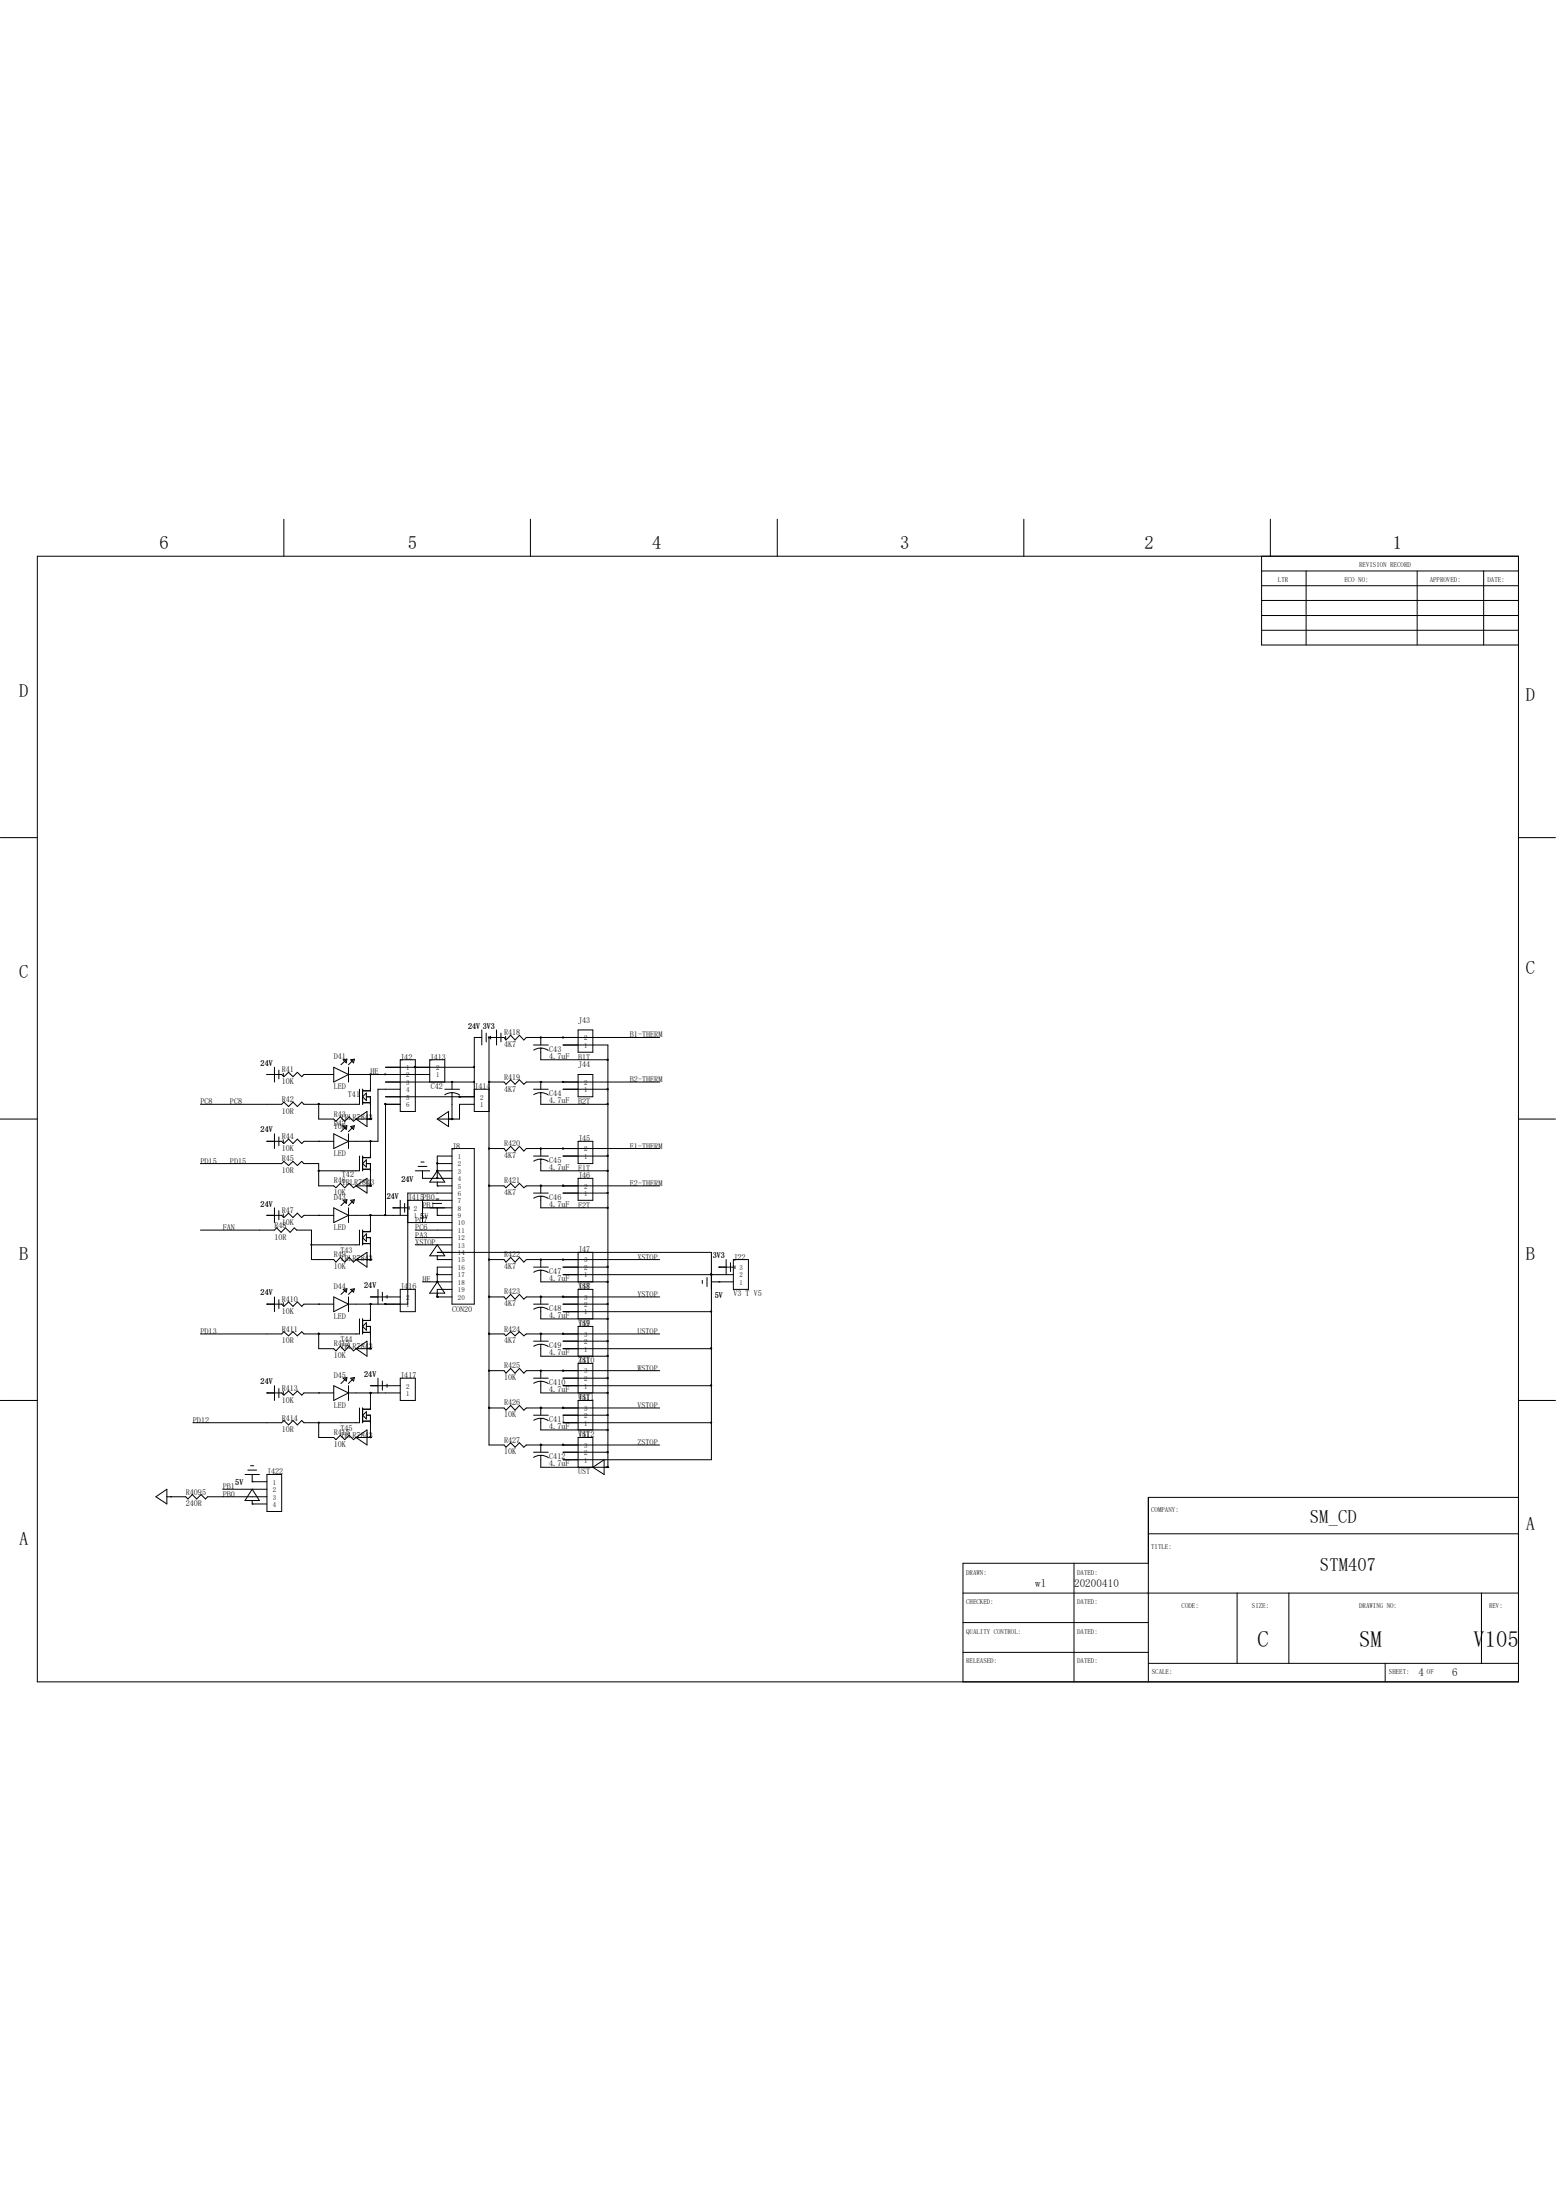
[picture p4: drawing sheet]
<svg xmlns="http://www.w3.org/2000/svg" width="210mm" height="297mm" viewBox="0 0 210 297" stroke-linecap="round" stroke-linejoin="round" font-family="sans-serif">
<g fill="none" stroke="#000" stroke-width=".13">
<path d="M5 75.1h199.9v151.8h-199.9zM38.3 70.1v5M71.6 70.1v5M104.9 70.1v5M138.2 70.1v5M170.3 77h34.6M170.3 79h34.6M170.3 75.1v11.9h34.6M171.4 70.1v5M176.3 77v10M191.3 77v10M200.2 77v10"/>
<path d="M170.3 81h34.6M170.3 83.1h34.6M170.3 85h34.6M0 113h5M204.9 113h5M65 140h-1v10h2M65 139v2M65.6 139.4v1.2M66 140h.1M66 140v55h2l.3 .3 .6-.6 .6 .6 .6-.6 .6 .6 .3-.3h18M66.2 139.8v.4M67 139v2"/>
<path d="M67.6 139.4v1.2M68.2 139.8v.4M73 140h.1M73 140v1M76 140h.1M78 139h2v3h-2zM89 140h-18l-.3 .3-.6-.6-.6 .6-.6-.6-.6 .6-.3-.3h-2M0 151h5M27.1 157h10.9l.3-.3 .6 .6 .6-.6 .6 .6 .6-.6 .3 .3h2v3h2l.3 .3 .6-.6 .6 .6 .6-.6 .6 .6 .3-.3M36 154h.1M36 145h.1M36 145h2l.3 .3 .6-.6 .6 .6 .6-.6 .6 .6 .3-.3h4"/>
<path d="M36 154h2l.3 .3 .6-.6 .6 .6 .6-.6 .6 .6 .3-.3h4M37 144v2M37 153v2M37.6 144.4v1.2M37.6 153.4v1.2M38.2 144.8v.4M38.2 153.8v.4M43 149h.1M43 154h.1M43 145h.1M43 149v2h2l.3 .3 .6-.6 .6 .6 .6-.6 .6 .6 .3-.3M45 144l2 1-2 1z"/>
<path d="M45 153l2 1-2 1zM46.3 143l.5-.1-.1 .5zM46.3 152l.5-.1-.1 .5zM46.7 143l-.7 .7M46.7 152l-.7 .7M47 145h11M47 144v2M47 153v2M47.3 143l.5-.1-.1 .5zM47.3 152l.5-.1-.1 .5zM47.7 143l-.7 .7M47.7 152l-.7 .7"/>
<path d="M48 151h2M48 151l1.5-1v2zM48.5 147v2h-7.5l-.3-.3-.6 .6-.6-.6-.6 .6-.6-.6-.3 .3h-10.9M48.5 156v2h-5.5M48.9 147v2M48.9 156v2M48.9 148.8h1.1M48.9 148l.5-.5v1zM48.9 157l.5-.5v1zM48.9 157.8h1.1M49.4 148h.6v3M49.4 157h.6v3"/>
<path d="M50 145h.1M50 154h.1M50 151h.1M50 145v2.2h-1.1M50 154v2.2h-1.1M52 148h12M52 145h.1M52 149h.1M52 149v15M54 143h2v7h-2zM54 147h-3v7h-4M54 149h-2"/>
<path d="M56 144h.1M56 158h2M56.4 157.4h1.2M56.8 156.8h.4M57 158v1h4M58 146v-3h2v3M59 157h.1M59 158h.1M59 159h.1M59 157h2M59 158h2M59 151l1.5-1v2z"/>
<path d="M59 159.5v.5M59 158l1 1.5h-2zM60 147h2M61 147.4l-.4 .1-.6 .2M61 146h.1M61 151h.1M61 147.4v3.6M61 146v1M61 155h3v21h-3zM61 156h-2v3M61 147.4l.6 .1 .4 .3M62 148h.1"/>
<path d="M64 144h-12M64 146h-12M64 149h-2v2h-3M64 147h2M66 155h.1M66 146h.1M72 147h2M72 156h2M72 141h2M73 147.4l-.4 .1-.6 .2M73 155h.1M73 146h.1"/>
<path d="M73 147.4v1.6h9M73 156.4v1.6h9M73 141.4v1.6h9M73 146v1M73 155v1M73 156.4l-.4 .1-.6 .2M73 141.4l-.4 .1-.6 .2M73 156.4l.5 .1 .5 .2M73 141.4l.5 .1 .5 .2M73 147.4l.5 .1 .5 .3M76 141h6v57M76 155h.1"/>
<path d="M76 146h.1M78 145h2v3h-2zM78 154h2v3h-2zM78 159h2v3h-2zM82 147h-6M82 156h-6M89 146h-18l-.3 .3-.6-.6-.6 .6-.6-.6-.6 .6-.3-.3h-2M89 155h-18l-.3 .3-.6-.6-.6 .6-.6-.6-.6 .6-.3-.3h-2M204.9 151h5M27.1 166h9.9l.3-.3 .6 .6 .6-.6 .7 .6 .5-.6 .3 .3h2v4h3l.3 .3 .6-.6 .6 .6 .6-.6 .6 .6 .3-.3M36 176h.1M36 164h.1"/>
<path d="M36 176h2l.3 .3 .6-.6 .6 .6 .6-.6 .6 .6 .3-.3h4M36 164h2l.3 .3 .6-.6 .6 .6 .6-.6 .6 .6 .3-.3h4M37 163v2M37 175v2M37.6 163.4v1.2M37.6 175.4v1.2M38.2 163.8v.4M38.2 175.8v.4M43 176h.1M43 164h.1M45 163l2 1-2 1zM45 175l2 1-2 1z"/>
<path d="M46.3 162l.5-.1-.1 .5zM46.3 174l.5-.1-.1 .5zM46.7 162l-.7 .7M46.7 174l-.7 .7M47 163v2M47 175v2M47 164h8M47.3 162l.5-.1-.1 .5zM47.3 174l.5-.1-.1 .5zM47.7 162l-.7 .7M47.7 174l-.7 .7M48 160h2"/>
<path d="M48 170h2M48 160l1.5-1v2zM48 170l1.5-1v2zM48.5 166v2h-6.5M48.5 178v2h-7.5l-.3-.3-.6 .6-.6-.6-.6 .6-.6-.6-.3 .3h-10.9M48.9 166v2M48.9 178v2M48.9 179l.5-.5v1zM48.9 167.8h1.1M48.9 179.8h1.1M49.4 167h.6v3M49.4 179h.6v3"/>
<path d="M49.4 166.5v1l-.5-.5zM50 164h.1M50 176h.1M50 170h.1M50 160h.1M50 175h4M50 164v2.2h-1.1M50 176v2.2h-1.1M51 174v2M51.6 174.4v1.2M52 176h.1M52.2 174.8v.4"/>
<path d="M53 163h.1M53 163h2M54 162v2M54 174h2v3h-2zM54.6 162.4v1.2M55 162h6M55 165h6M55.2 162.8v.4M56 167h5M56 168h5M56 166h5M57 173h4"/>
<path d="M57 163h4M57 162v3M58.4 162.4h1.2M58.8 161.8h.4M59 172h.1M59 173h.1M59 175h.1M59 170h.1M59 164h.1M59 160h.1M59 169h37v28h-20M59 160h2"/>
<path d="M59 170h2M59 172h2M59 175h2M59 164h2M59 163v1M59 169.5v.5M59 173l1 1.5h-2zM59 168l1 1.5h-2zM61 161h-6v15h-8M61 171h-2v2M61 174h-2v1M66 175h.1"/>
<path d="M66 170h.1M66 160h.1M72 161h2M72 171h2M72 176h2M72 161.7l.6-.3h.4v1.6h9M72 176.7l.6-.3h.4v1.6h9M73 160h.1M73 170h.1M73 175h.1M73 171.4v1.6h9M73 160v1"/>
<path d="M73 170v1M73 175v1M73 171.4h-.4l-.6 .3M73 161.4l.5 .1 .5 .2M73 171.4l.5 .1 .5 .2M73 176.4l.5 .1 .5 .2M76 172h23M76 160h.1M76 170h.1M76 175h.1M78 169v4M78 178v-4h2v4"/>
<path d="M80 169v4M82 161h-6M82 171h-6M82 176h-6M89 160h-18l-.3 .3-.6-.6-.6 .6-.6-.6-.6 .6-.3-.3h-2M89 170h-18l-.3 .3-.6-.6-.6 .6-.6-.6-.6 .6-.3-.3h-2M89 175h-18l-.3 .3-.6-.6-.6 .6-.6-.6-.6 .6-.3-.3h-2M94.8 172.8v.4M95.4 172.4v1.2M96 172h.1M96 177h-20M96 173h3"/>
<path d="M97 173h.1M97 171h.1M97 171h2M98 170v2M98.6 170.4v1.2M99 170h2v4h-2zM99.2 170.8v.4M0 189h5M33.1 199h1.9M33.4 198.4h1.2M33.8 197.8h.4M34 199.9h.1"/>
<path d="M34 199.9h2M34 199v.9M36 188h.1M36 188h2l.3 .3 .6-.6 .6 .6 .6-.6 .6 .6 .3-.3h4M36 199h2v5h-2zM37 187v2M37.6 187.4v1.2M38.2 187.7v.5M43 180h.1M43 192h.1M43 188h.1M43 192v2h2l.3 .3 .6-.6 .6 .6 .6-.6 .6 .6 .3-.3"/>
<path d="M43 180v2h2l.3 .3 .6-.6 .6 .6 .6-.6 .6 .6 .3-.3M45 187l2 1-2 1zM46.3 186l.5-.1-.1 .5zM46.7 186l-.7 .7M47 188h7M47 187v2M47.3 186l.5-.1-.1 .5zM47.7 186l-.7 .7M48 194h2M48 182h2M48 182l1.5-1v2zM48 194l1.5-1v2z"/>
<path d="M48.5 190v2h-7.5l-.3-.3-.6 .6-.6-.6-.6 .6-.6-.6-.3 .3h-12M48.9 190v2M48.9 191l.5-.5v1zM48.9 191.8h1.1M49.4 191h.6v3M50 188h.1M50 194h.1M50 182h.1M50 187h4M50 188v2.2h-1.1M51 186v2M51.6 186.4v1.2"/>
<path d="M52.2 186.8v.4M54 186h2v3h-2zM66 185h.1M66 180h.1M66 190h.1M72 186h2M72 191h2M72 196h2M72 181h2M72 191.7l.6-.3h.4v1.6h9M72 181.7l.6-.3h.4v1.6h9M73 185h.1"/>
<path d="M73 190h.1M73 195h.1M73 180h.1M73 186.4v1.6h9M73 196.4v1.6h9M73 180v1M73 185v1M73 190v1M73 195v1M73 186.4h-.4l-.6 .3M73 196.4h-.4l-.6 .3M73 186.4l.5 .1 .5 .2"/>
<path d="M73 191.4l.5 .1 .5 .2M73 196.4l.6 .1 .4 .2M73 181.4l.5 .1 .5 .2M76 185h.1M76 190h.1M76 195h.1M76 180h.1M78 193v-4h2v4M78 183v-4h2v4M78 188v-4h2v4M78 198v-4h2v4M80 198l1.5-1v2z"/>
<path d="M82 198h.1M82 186h-6M82 191h-6M82 196h-6M82 181h-6M89 185h-18l-.3 .3-.6-.6-.6 .6-.6-.6-.6 .6-.3-.3h-2M89 190h-18l-.3 .3-.6-.6-.6 .6-.6-.6-.6 .6-.3-.3h-2M89 180h-18l-.3 .3-.6-.6-.6 .6-.6-.6-.6 .6-.3-.3h-2M96 187h-20M96 192h-20M96 182h-20M204.9 189h5"/>
<path d="M21 202l1.5-1v1.9zM22.5 202h2.6l.3 .3 .6-.6 .5 .6 .6-.6 .6 .6 .3-.3h8M23 202h.1M30.1 201h5.9M34 202.9h.1M34 202.9h2M34 202.5v.4M34 201l1 1.5h-1.9zM130 215h74.9M130 218.9h25M144.9 210.9v16M155 207h49.9"/>
<path d="M155 210.9h-25v16M167 215v9.5M173.9 215v9.5M199.9 215v9.5M204.9 202.1h-49.9v24.8M130 223h25M155 224.5h49.9M186.9 224.5v2.4"/>
</g>
<g fill="#000" stroke="#000" stroke-width=".13">
<path d="M49.9 144.9l.2 .1h-.1z" fill-rule="evenodd"/>
<path d="M49.9 153.9l.2 .1-.1 .1z" fill-rule="evenodd"/>
<path d="M51.9 144.9l.2 .1h-.1z" fill-rule="evenodd"/>
<path d="M60.9 145.9l.2 .1h-.1z" fill-rule="evenodd"/>
<path d="M63.9 143.9h.1v.2z" fill-rule="evenodd"/>
<path d="M65.9 145.9l.2 .1h-.1z" fill-rule="evenodd"/>
<path d="M72.9 145.9l.2 .1h-.1z" fill-rule="evenodd"/>
<path d="M75.9 145.9l.2 .1h-.1z" fill-rule="evenodd"/>
<path d="M49.9 175.9l.2 .1h-.1z" fill-rule="evenodd"/>
<path d="M51.9 175.9l.2 .1h-.1z" fill-rule="evenodd"/>
<path d="M81.9 175.9l.2 .1h-.1z" fill-rule="evenodd"/>
<path d="M81.9 160.9l.2 .1h-.1z" fill-rule="evenodd"/>
<path d="M95.9 176.9l.2 .1h-.1z" fill-rule="evenodd"/>
<path d="M43 191.9l.1 .1h-.1z" fill-rule="evenodd"/>
<path d="M81.9 190.9h.2l-.1 .1z" fill-rule="evenodd"/>
<path d="M95.9 191.9l.2 .1h-.1z" fill-rule="evenodd"/>
<circle cx="66" cy="140" r=".08"/>
<circle cx="73" cy="140" r=".08"/>
<circle cx="76" cy="140" r=".08"/>
<circle cx="43" cy="158" r=".08"/>
<circle cx="43" cy="149" r=".08"/>
<circle cx="50" cy="151" r=".08"/>
<circle cx="50" cy="160" r=".08"/>
<circle cx="52" cy="149" r=".08"/>
<circle cx="56" cy="144" r=".08"/>
<circle cx="59" cy="157" r=".08"/>
<circle cx="59" cy="159" r=".08"/>
<circle cx="59" cy="158" r=".08"/>
<circle cx="61" cy="151" r=".08"/>
<circle cx="62" cy="148" r=".08"/>
<circle cx="64" cy="146" r=".06"/>
<circle cx="66" cy="155" r=".08"/>
<circle cx="66" cy="160" r=".08"/>
<circle cx="73" cy="160" r=".08"/>
<circle cx="73" cy="155" r=".08"/>
<circle cx="76" cy="160" r=".08"/>
<circle cx="76" cy="155" r=".08"/>
<circle cx="82" cy="149" r=".08"/>
<circle cx="82" cy="158" r=".08"/>
<circle cx="82" cy="147" r=".08"/>
<circle cx="82" cy="143" r=".08"/>
<circle cx="82" cy="156" r=".08"/>
<circle cx="42" cy="168" r=".06"/>
<circle cx="43" cy="180" r=".08"/>
<circle cx="50" cy="170" r=".08"/>
<circle cx="50" cy="164" r=".08"/>
<circle cx="52" cy="164" r=".08"/>
<circle cx="59" cy="173" r=".08"/>
<circle cx="59" cy="172" r=".08"/>
<circle cx="59" cy="175" r=".08"/>
<circle cx="66" cy="175" r=".08"/>
<circle cx="66" cy="170" r=".08"/>
<circle cx="66" cy="180" r=".08"/>
<circle cx="73" cy="175" r=".08"/>
<circle cx="73" cy="170" r=".08"/>
<circle cx="73" cy="180" r=".08"/>
<circle cx="76" cy="175" r=".08"/>
<circle cx="76" cy="170" r=".08"/>
<circle cx="76" cy="180" r=".08"/>
<circle cx="82" cy="173" r=".08"/>
<circle cx="82" cy="178" r=".08"/>
<circle cx="82" cy="163" r=".08"/>
<circle cx="82" cy="170.9" r=".08"/>
<circle cx="96" cy="172" r=".08"/>
<circle cx="50" cy="188" r=".08"/>
<circle cx="50" cy="193.9" r=".08"/>
<circle cx="50" cy="181.9" r=".08"/>
<circle cx="66" cy="189.9" r=".08"/>
<circle cx="66" cy="185" r=".08"/>
<circle cx="73" cy="194.9" r=".08"/>
<circle cx="73" cy="189.9" r=".08"/>
<circle cx="73" cy="185" r=".08"/>
<circle cx="76" cy="189.9" r=".08"/>
<circle cx="76" cy="185" r=".08"/>
<circle cx="76" cy="194.9" r=".08"/>
<circle cx="82" cy="188" r=".08"/>
<circle cx="82" cy="198" r=".08"/>
<circle cx="82" cy="183" r=".08"/>
<circle cx="82" cy="181" r=".08"/>
<circle cx="82" cy="193" r=".08"/>
<circle cx="82" cy="186" r=".08"/>
<circle cx="82" cy="196" r=".08"/>
<circle cx="96" cy="181.9" r=".08"/>
<circle cx="96" cy="186.9" r=".08"/>
</g>
<g font-size="3">
<text x="169.7" y="222.3">C</text>
<text x="183.4" y="222.3">SM</text>
<text x="198.9" y="222.3">V105</text>
</g>
<g font-size="2.5">
<text x="21.5" y="74">6</text>
<text x="55" y="74">5</text>
<text x="88" y="74">4</text>
<text x="121.5" y="74">3</text>
<text x="154.5" y="74">2</text>
<text x="188" y="74">1</text>
<text x="2.6" y="94">D</text>
<text x="205.9" y="94.5">D</text>
<text x="2.6" y="132">C</text>
<text x="205.9" y="131.5">C</text>
<text x="2.6" y="170">B</text>
<text x="205.9" y="170">B</text>
<text x="2.6" y="208.5">A</text>
<text x="176.8" y="205.5">SM_CD</text>
<text x="205.9" y="206.5">A</text>
<text x="178.1" y="212">STM407</text>
</g>
<g font-size="1.5">
<text x="139.7" y="214.1">wl</text>
<text x="145" y="214.1">20200410</text>
<text x="191.4" y="226.1">4</text>
<text x="196" y="226.1">6</text>
</g>
<g font-size="1.1">
<text x="35.2" y="143.8">24V</text>
<text x="45" y="142.9">D41</text>
<text x="54" y="143">J42</text>
<text x="58" y="143">J413</text>
<text x="63.2" y="138.8">24V 3V3</text>
<text x="68" y="139.7">R418</text>
<text x="68" y="141.3">4K7</text>
<text x="74.1" y="141.9">C43</text>
<text x="74.1" y="142.9">4.7uF</text>
<text x="78" y="138">J43</text>
<text x="78" y="143">B1T</text>
<text x="85" y="140">B1-THERM</text>
<text x="27.1" y="149">PC8</text>
<text x="31" y="149">PC8</text>
<text x="38" y="148.7">R42</text>
<text x="38" y="144.7">R41</text>
<text x="38" y="146.2">10K</text>
<text x="45" y="147">LED</text>
<text x="46.9" y="148.1">T41</text>
<text x="50" y="145">HE</text>
<text x="58.1" y="146.9">C42</text>
<text x="64" y="147">J414</text>
<text x="68" y="145.7">R419</text>
<text x="68" y="147.3">4K7</text>
<text x="74.1" y="147.9">C44</text>
<text x="74.1" y="148.9">4.7uF</text>
<text x="78" y="144">J44</text>
<text x="78" y="149">B2T</text>
<text x="85" y="146">B2-THERM</text>
<text x="35.2" y="152.8">24V</text>
<text x="38" y="150.3">10R</text>
<text x="38" y="153.7">R44</text>
<text x="38" y="155.3">10K</text>
<text x="45" y="150.7">R43</text>
<text x="45" y="152.3">10K</text>
<text x="45" y="151.9">D42</text>
<text x="45" y="156">LED</text>
<text x="45.9" y="151.1">IRLR7843</text>
<text x="61" y="155">J8</text>
<text x="68" y="154.7">R420</text>
<text x="78" y="154">J45</text>
<text x="85" y="155">E1-THERM</text>
<text x="27.1" y="157">PD15</text>
<text x="31" y="157">PD15</text>
<text x="38" y="156.7">R45</text>
<text x="38" y="158.3">10R</text>
<text x="45" y="159.7">R46</text>
<text x="45" y="161.3">10K</text>
<text x="45" y="161.9">D43</text>
<text x="46.1" y="158.9">T42</text>
<text x="46.1" y="159.9">IRLR7843</text>
<text x="52.2" y="161.8">24V</text>
<text x="54.2" y="159.5">24V</text>
<text x="55" y="162">J415PB0</text>
<text x="68" y="156.3">4K7</text>
<text x="68" y="159.7">R421</text>
<text x="68" y="161.3">4K7</text>
<text x="74.1" y="156.9">C45</text>
<text x="74.1" y="157.9">4.7uF</text>
<text x="74.1" y="161.9">C46</text>
<text x="78" y="158">E1T</text>
<text x="78" y="159">J46</text>
<text x="85" y="160">E2-THERM</text>
<text x="30.1" y="166">FAN</text>
<text x="35.2" y="162.8">24V</text>
<text x="37" y="165.7">R48</text>
<text x="37" y="167.3">10R</text>
<text x="38" y="163.7">R47</text>
<text x="38" y="165.3">10K</text>
<text x="45" y="166">LED</text>
<text x="56.1" y="168">XSTOP</text>
<text x="56.1" y="165">PC7</text>
<text x="56.1" y="166">PC6</text>
<text x="56.1" y="167">PA3</text>
<text x="56.7" y="164.5">5v</text>
<text x="56.7" y="164.5">5V</text>
<text x="57" y="163">PB1</text>
<text x="74.1" y="162.9">4.7uF</text>
<text x="78" y="163">E2T</text>
<text x="45" y="169.7">R49</text>
<text x="45" y="171.2">10K</text>
<text x="45" y="173.9">D44</text>
<text x="45.9" y="169.1">T43</text>
<text x="45.9" y="170.1">IRLR7843</text>
<text x="49.2" y="173.8">24V</text>
<text x="54" y="174">J416</text>
<text x="57" y="173">HE</text>
<text x="68" y="169.7">R422</text>
<text x="68" y="171.3">4K7</text>
<text x="74.1" y="171.9">C47</text>
<text x="74.1" y="172.9">4.7uF</text>
<text x="78" y="169">J47</text>
<text x="78" y="174">XST</text>
<text x="78" y="174">J48</text>
<text x="86" y="170">XSTOP</text>
<text x="96.2" y="169.8">3V3</text>
<text x="99" y="170">J22</text>
<text x="35.2" y="174.8">24V</text>
<text x="38" y="179.7">R411</text>
<text x="38" y="175.7">R410</text>
<text x="38" y="177.3">10K</text>
<text x="45" y="178">LED</text>
<text x="61" y="177">CON20</text>
<text x="68" y="179.7">R424</text>
<text x="68" y="174.7">R423</text>
<text x="68" y="176.3">4K7</text>
<text x="74.1" y="176.9">C48</text>
<text x="74.1" y="177.9">4.7uF</text>
<text x="78" y="179">J49</text>
<text x="78" y="179">YST</text>
<text x="86" y="175">YSTOP</text>
<text x="96.5" y="175.1">5V</text>
<text x="99" y="174.9">V3 T V5</text>
<text x="27.1" y="180">PD13</text>
<text x="38" y="181.3">10R</text>
<text x="45" y="181.7">R412</text>
<text x="45" y="183.3">10K</text>
<text x="45" y="185.9">D45</text>
<text x="45.9" y="181.1">T44</text>
<text x="45.9" y="182.1">IRLR7843</text>
<text x="49.2" y="185.8">24V</text>
<text x="54" y="186">J417</text>
<text x="68" y="184.7">R425</text>
<text x="68" y="181.3">4K7</text>
<text x="74.1" y="181.9">C49</text>
<text x="74.1" y="182.9">4.7uF</text>
<text x="78" y="184">J410</text>
<text x="78" y="184">ZST</text>
<text x="86" y="185">WSTOP</text>
<text x="86" y="180">USTOP</text>
<text x="26" y="192">PD12</text>
<text x="35.2" y="186.8">24V</text>
<text x="38" y="191.7">R414</text>
<text x="38" y="187.7">R413</text>
<text x="38" y="189.3">10K</text>
<text x="45" y="190">LED</text>
<text x="68" y="186.3">10K</text>
<text x="68" y="189.7">R426</text>
<text x="68" y="191.3">10K</text>
<text x="74.1" y="186.9">C410</text>
<text x="74.1" y="187.9">4.7uF</text>
<text x="74.1" y="191.9">C411</text>
<text x="78" y="189">WST</text>
<text x="78" y="189">J411</text>
<text x="86" y="190">VSTOP</text>
<text x="38" y="193.3">10R</text>
<text x="45" y="193.7">R415</text>
<text x="45" y="195.3">10K</text>
<text x="45.9" y="193.1">T45</text>
<text x="45.9" y="194.1">IRLR7843</text>
<text x="68" y="194.7">R427</text>
<text x="68" y="196.3">10K</text>
<text x="74.1" y="192.9">4.7uF</text>
<text x="74.1" y="196.9">C412</text>
<text x="74.1" y="197.9">4.7uF</text>
<text x="78" y="194">VST</text>
<text x="78" y="194">J412</text>
<text x="86" y="195">ZSTOP</text>
<text x="25.1" y="201.7">R4095</text>
<text x="25.1" y="203.2">240R</text>
<text x="30.1" y="201">PB1</text>
<text x="30.1" y="202">PB0</text>
<text x="31.8" y="200.4">5V</text>
<text x="36" y="199">J422</text>
<text x="78" y="199">UST</text>
</g>
<g font-size=".9">
<text x="183.4" y="76.5">REVISION RECORD</text>
<text x="172.5" y="78.5">LTR</text>
<text x="181.4" y="78.5">ECO NO:</text>
<text x="193" y="78.5">APPROVED:</text>
<text x="200.7" y="78.5">DATE:</text>
<text x="78.8" y="141.4">1</text>
<text x="78.8" y="140.4">2</text>
<text x="54.8" y="144.4">1</text>
<text x="54.8" y="145.4">2</text>
<text x="54.8" y="146.4">3</text>
<text x="54.8" y="147.4">4</text>
<text x="54.8" y="148.4">5</text>
<text x="54.8" y="149.4">6</text>
<text x="58.8" y="145.4">1</text>
<text x="58.8" y="144.4">2</text>
<text x="64.8" y="149.4">1</text>
<text x="64.8" y="148.4">2</text>
<text x="78.8" y="147.4">1</text>
<text x="78.8" y="146.4">2</text>
<text x="78.8" y="155.4">2</text>
<text x="61.8" y="156.4">1</text>
<text x="61.8" y="157.4">2</text>
<text x="61.8" y="158.4">3</text>
<text x="61.8" y="159.4">4</text>
<text x="61.8" y="160.4">5</text>
<text x="61.8" y="161.4">6</text>
<text x="78.8" y="156.4">1</text>
<text x="78.8" y="161.4">1</text>
<text x="78.8" y="160.4">2</text>
<text x="55.8" y="164.4">1</text>
<text x="55.8" y="163.4">2</text>
<text x="61.8" y="162.3">7</text>
<text x="61.8" y="163.4">8</text>
<text x="61.8" y="164.4">9</text>
<text x="61.8" y="165.4">10</text>
<text x="61.8" y="166.4">11</text>
<text x="61.8" y="167.4">12</text>
<text x="61.8" y="168.4">13</text>
<text x="61.8" y="169.4">14</text>
<text x="61.8" y="170.3">15</text>
<text x="61.8" y="171.4">16</text>
<text x="61.8" y="172.4">17</text>
<text x="61.8" y="173.4">18</text>
<text x="78.8" y="172.4">1</text>
<text x="78.8" y="171.4">2</text>
<text x="78.8" y="170.3">3</text>
<text x="99.8" y="173.4">1</text>
<text x="99.8" y="172.4">2</text>
<text x="99.8" y="171.4">3</text>
<text x="54.8" y="176.4">1</text>
<text x="54.8" y="175.4">2</text>
<text x="61.8" y="174.4">19</text>
<text x="61.8" y="175.4">20</text>
<text x="78.8" y="177.4">1</text>
<text x="78.8" y="176.4">2</text>
<text x="78.8" y="175.4">3</text>
<text x="78.8" y="185.3">3</text>
<text x="78.8" y="182.4">1</text>
<text x="78.8" y="181.4">2</text>
<text x="78.8" y="180.4">3</text>
<text x="54.8" y="188.3">1</text>
<text x="54.8" y="187.4">2</text>
<text x="78.8" y="187.4">1</text>
<text x="78.8" y="186.4">2</text>
<text x="78.8" y="191.3">2</text>
<text x="78.8" y="190.4">3</text>
<text x="78.8" y="192.4">1</text>
<text x="78.8" y="197.4">1</text>
<text x="78.8" y="196.3">2</text>
<text x="78.8" y="195.4">3</text>
<text x="36.8" y="200.3">1</text>
<text x="36.8" y="201.3">2</text>
<text x="36.8" y="202.4">3</text>
<text x="36.8" y="203.3">4</text>
<text x="155.4" y="204">COMPANY:</text>
<text x="155.4" y="209">TITLE:</text>
<text x="130.4" y="212.5">DRAWN:</text>
<text x="145.4" y="212.5">DATED:</text>
<text x="130.4" y="216.4">CHECKED:</text>
<text x="130.4" y="220.5">QUALITY CONTROL:</text>
<text x="145.4" y="216.4">DATED:</text>
<text x="145.4" y="220.5">DATED:</text>
<text x="159.5" y="217">CODE:</text>
<text x="169" y="217">SIZE:</text>
<text x="183.4" y="217">DRAWING NO:</text>
<text x="201" y="217">REV:</text>
<text x="130.4" y="224.5">RELEASED:</text>
<text x="145.4" y="224.5">DATED:</text>
<text x="155.5" y="225.9">SCALE:</text>
<text x="187.5" y="225.9">SHEET:</text>
<text x="192.6" y="225.9">OF</text>
</g>
</svg>
